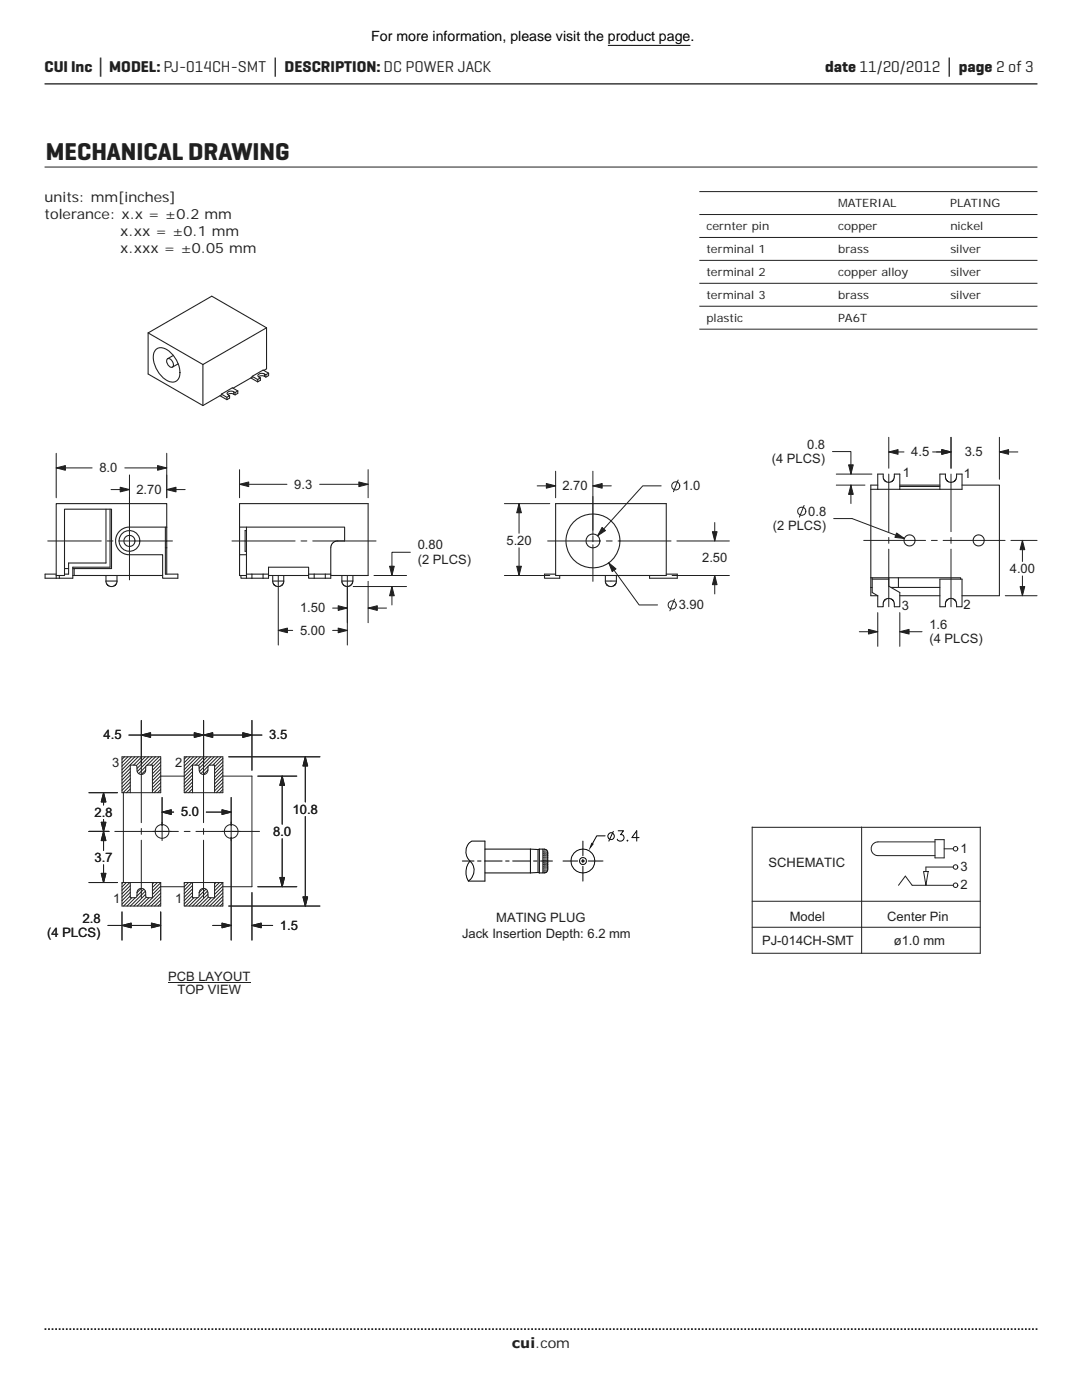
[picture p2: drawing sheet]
<svg xmlns="http://www.w3.org/2000/svg" width="216mm" height="279mm" viewBox="0 0 216 279" stroke-linecap="round" stroke-linejoin="round" font-family="sans-serif">
<path d="M8.9 16.7h198.1" fill="none" stroke="#231f20" stroke-width=".26"/>
<path d="M8.9 265.3h198.1" fill="none" stroke="#231f20" stroke-width=".35" stroke-dasharray=".4 .4 .4 .4 .4 .4" stroke-dashoffset=".7" stroke-linecap="butt"/>
<path d="M120.7 166.8h-1.6l-.8 1.5" fill="none" stroke="#010202" stroke-width=".2"/>
<path d="M118 168.2l.5 .2-1.1 1.4z" fill="#010202"/>
<g fill="none" stroke="#010202" stroke-width=".2">
<path d="M92.2 171.8h2.4M93.8 171.8a2.53 2.53 0 0 1 .3-3.9h2.7v7.9h-3.3M93.8 171.8a2.55 2.55 0 0 1-.3 4 3.5 3.5 0 0 1 .3-4zM95.3 171.8h.7M96.7 171.8h3.5M96.8 169.5h9M96.8 174.2h9M100.9 171.8h.7M102.3 171.8h3.5M105.8 174.2h1.8M105.8 169.5h1.8M105.8 169.5v4.7"/>
<path d="M106.5 171.8h.7M107.4 169.5v4.6M107.6 169.5v4.7M107.6 169.5h1a.67 .67 0 0 1 .7 .7v3a.77 .77 0 0 1-.7 1h-1M107.9 171.8h2.3M108.3 169.5v4.7M108.4 170.3h.1M108.4 170.7v.1M108.4 171.2h.1M108.4 171.6v.1M108.4 172.1h.1M108.4 172.5h.1"/>
<path d="M108.4 173h.1M108.4 173.4h.1M108.4 173.8v.1M108.4 169.8v.1M108.6 174.1h.1M108.6 170.1h.1M108.6 170.5h.1M108.6 171h.1M108.6 171.4h.1M108.6 171.8v.1M108.6 172.3h.1M108.6 172.7v.1"/>
<path d="M108.6 173.2h.1M108.6 173.6v.1M108.6 169.6v.1M108.6 170.3h.1M108.6 170.7v.1M108.6 171.2h.1M108.6 171.6v.1M108.6 172.1h.1M108.6 172.5h.1M108.6 173h.1M108.6 173.4h.1M108.6 173.8v.1"/>
<path d="M108.6 169.8v.1M108.8 174.1h.1M108.8 170.1h.1M108.8 170.5h.1M108.8 171h.1M108.8 171.4h.1M108.8 171.8v.1M108.8 172.3h.1M108.8 172.7v.1M108.8 173.2h.1M108.8 173.6v.1M108.8 169.6v.1"/>
<path d="M108.9 170.3h.1M108.9 170.7v.1M108.9 171.2h.1M108.9 171.6v.1M108.9 172.1h.1M108.9 172.5h.1M108.9 173h.1M108.9 173.4h.1M108.9 173.8v.1M108.9 169.8v.1M109 174.1h.1M109 170.1h.1"/>
<path d="M109 170.5h.1M109 171h.1M109 171.4h.1M109 171.8v.1M109 172.3h.1M109 172.7v.1M109 173.2h.1M109 173.6v.1M109 169.6v.1M109.1 170.3h.1M109.1 170.7v.1M109.1 171.2h.1"/>
<path d="M109.1 171.6v.1M109.1 172.1h.1M109.1 172.5h.1M109.1 173h.1M109.1 173.4h.1M109.1 173.8v.1M109.1 169.8v.1M109.2 170.1h.1M109.2 170.5h.1M109.2 171h.1M109.2 171.4h.1M109.2 171.8v.1"/>
<path d="M109.2 172.3h.1M109.2 172.7v.1M109.2 173.2h.1M109.2 173.6v.1M109.3 173.4h.1M112.3 171.8h3M116 171.8h.7M116.3 167.9v2.9M116.3 171.5v.7M116.3 172.9v2.9M117.4 171.8h2.9M122.4 165.9l-.9 2"/>
<path d="M123.4 165.8h1l-.6 .8a.68 .68 0 0 1 .7 .9 .68 .68 0 0 1-1.1 .2l-.2-.2M125.2 167.7v.2l.1-.2M127.5 167.2h-1.4l1-1.4v2.1"/>
<circle cx="116.3" cy="171.8" r="2.37"/>
<circle cx="116.3" cy="171.9" r=".7"/>
<circle cx="121.9" cy="166.9" r=".67"/>
</g>
<g fill="none" stroke="#231f20" stroke-width=".2">
<path d="M17.7 158.2h5.7M20.7 158.2v2.5M24.3 151h7.8v7.2h-7.8zM24.6 158.2v17.9M24.8 151l-.5 .5M25.5 151l-1.2 1.2M25.7 146.7h26.6M26 153.3l-1.7 1.7M26 154l-1.7 1.7M26 154.7l-1.7 1.6M26 155.4l-1.7 1.6M26 156.1l-1.7 1.6"/>
<path d="M26 156.8l-1.4 1.4M26 157.5l-.8 .7M26 158.1l-.1 .1M26.2 151l-1.9 1.9M26.9 151l-2.6 2.6M27.6 151l-3.3 3.3M28.2 152.7v11.5M28.2 143.8v8.7M28.3 151l-1.7 1.7M29 151l-1.8 1.8M29.1 153.7v-.7l.1-.2 1.2-.1v5.5M29.1 153.7a.87 .87 0 0 1-.9 .9 .87 .87 0 0 1-.9-.9v-.6l-.2-.3-1.1-.1v5.5"/>
<path d="M29.1 153.7l-.9 .9M29.1 153l-1.4 1.4M29.7 151l-2.4 2.4M30.4 151l-3 3M31 151l-1.6 1.7M31.7 151l-1.6 1.7M32.1 154.9h4.7M32.1 156.2l-1.7 1.6M32.1 157.6l-.7 .6M32.1 151.4l-1.7 1.6M32.1 152.1l-1.7 1.6M32.1 152.8l-1.7 1.6"/>
<path d="M32.1 153.4l-1.7 1.7M32.1 154.1l-1.7 1.7M32.1 154.8l-1.7 1.7M32.1 155.5l-1.7 1.7M32.1 156.9l-1.4 1.3M32.3 159.2v5.6M36.8 151h7.7v7.2h-7.7zM37.2 151l-.4 .5M37.9 151l-1.1 1.2M38.4 158.2v-5.5h1l.3 .2v.2a1.12 1.12 0 0 0 .9 1.5 1.16 1.16 0 0 0 .9-1.6l.3-.3h1v5.5M38.4 153.3l-1.6 1.6M38.4 154l-1.6 1.7"/>
<path d="M38.4 154.7l-1.6 1.6M38.4 155.4l-1.6 1.6M38.4 156.1l-1.6 1.6M38.4 156.7l-1.5 1.5M38.4 157.4l-.8 .8M38.4 158.1l-.1 .1M38.6 151l-1.8 1.9M39.3 151l-2.5 2.6M40 151l-3.2 3.3M40.6 152.7v11.5M40.6 143.8v8.7M40.7 151l-1.7 1.7"/>
<path d="M41.4 151l-1.8 1.8M41.5 153.7l-.9 .9M41.5 152.9l-1.4 1.5M42.1 151l-2.4 2.3M42.7 151l-2.9 3M43.4 151l-1.7 1.7M44.1 151l-1.6 1.7M44.5 154.9h5.8v22.1h-5.8M44.5 151.4l-1.7 1.6M44.5 152l-1.7 1.7M44.5 152.7l-1.7 1.7M44.5 153.4l-1.7 1.7"/>
<path d="M44.5 154.1l-1.7 1.7M44.5 154.8l-1.7 1.6M44.5 155.5l-1.7 1.6M44.5 156.2l-1.7 1.6M44.5 156.9l-1.4 1.3M44.5 157.6l-.7 .6M45.6 151h18.2M46.1 159.2v5.6M50.3 143.8v9.9M51.4 154.9h7.8M56.3 154.9v9.6M60.9 151v9.1"/>
<path d="M17.7 165.9h4M17.7 176.1h5.7M20.7 163.6v6.1M20.7 172.6v3.5M22.9 165.9h12.7M24.3 176.1h7.8v4.7h-7.8zM24.5 176.1l-.2 .2M25.2 176.1l-.9 .9M25.9 176.1l-1.6 1.6M26 176.1v3.1l1.1-.1 .2-.3a1.09 1.09 0 0 1 .9-1.5 1.13 1.13 0 0 1 .9 1.5l.3 .4h1v-3.1M26 176.7l-1.7 1.7M26 177.4l-1.7 1.7"/>
<path d="M26 178.1l-1.7 1.6M26 178.8l-1.7 1.6M26.3 179.2l-1.6 1.6M27 179.2l-1.7 1.6M28.2 177.3l-.9 .8M28.2 165.3v1.2M28.2 167.7v11.5M28.7 177.5l-1.4 1.3M29 177.8l-3 3M29.1 178.5l-2.4 2.3M29.2 179l-1.8 1.8M29.7 179.2l-1.6 1.6"/>
<path d="M30.7 176.1l-.3 .3M31.4 176.1l-1 1M32.1 176.2l-1.7 1.6M32.1 176.8l-1.7 1.7M32.1 177.5l-3.3 3.3M32.1 178.2l-2.6 2.6M32.1 178.9l-2 1.9M32.1 179.6l-1.3 1.2M32.3 162.1h2.3M36.8 176.1h7.7v4.7h-7.7zM36.8 165.9h1.1M36.9 176.1l-.1 .2"/>
<path d="M37.6 176.1l-.8 .9h-4.7M38.3 176.1l-1.5 1.6M38.4 176.7l-1.6 1.6M38.4 177.4l-1.6 1.6M38.4 178.1l-1.6 1.6M38.4 178.8l-1.6 1.6M38.4 176.1v3.1h1l.3-.2v-.2a1.12 1.12 0 0 1 .9-1.5 1.16 1.16 0 0 1 .9 1.5l.3 .4h1v-3.1M38.7 179.2l-1.7 1.6M39.1 165.9h12.7M39.4 179.2l-1.7 1.6M40.6 177.3l-.9 .8M40.6 165.3v1.2"/>
<path d="M40.6 167.7v11.5M41.1 177.5l-1.4 1.3M41.2 162.1h4.9M41.4 177.8l-3 3M41.5 178.4l-2.4 2.4M41.6 179l-1.8 1.8M42.1 179.2l-1.6 1.6M43.1 176.1l-.3 .3M43.8 176.1l-1 1M44.5 176.1l-1.7 1.7M44.5 176.8l-1.7 1.7M44.5 177.5l-3.3 3.3"/>
<path d="M44.5 178.2l-2.7 2.6M44.5 178.9l-2 1.9M44.5 179.6l-1.3 1.2M46.1 167.1v20.5M50.3 178.1v9.5M51.4 177h7.8M56.3 167.4v9.6M60.9 163v17.8M150.1 179.9h45.5M150.1 165.1h45.5M150.1 165v25.2h45.5v-25.2M171.9 165v25.2"/>
<path d="M179.3 176.7l1.3-1.9 1.4 1.9h8.2M184.3 173.9h.9l-.4 2.8zM186.6 167.6h1.8v3.6h-1.8zM186.6 168h-11.4a1.37 1.37 0 0 0-1.4 1.4 1.37 1.37 0 0 0 1.4 1.4h11.4M188.4 169.4h1.8M190.2 173h-5.4v.9M21.5 184.7h10.6M24.3 182v5.6M32.1 182v5.6M32.1 180.3l-.6 .5M42.4 184.7h3.7M44.5 180.3l-.6 .5"/>
<path d="M45.6 180.8h18.2M50.3 184.7h4.1M150.1 185.1h45.5"/>
<circle cx="32.3" cy="165.9" r="1.38"/>
<circle cx="46.1" cy="165.9" r="1.37"/>
<circle cx="190.7" cy="176.7" r=".45"/>
<circle cx="190.7" cy="169.4" r=".45"/>
<circle cx="190.7" cy="173" r=".45"/>
</g>
<g fill="none" stroke="#231f20" stroke-width=".21">
<path d="M29.6 66.4v8.2l10.9 6.3M29.6 66.4l10.9 6.3M31 69.8a1.94 1.94 0 0 1 2.8 .3 5.2 5.2 0 0 1 2 5 1.66 1.66 0 0 1-2.8 .6 5.2 5.2 0 0 1-2.2-5.4zM33.4 71.6a1.14 1.14 0 0 1 1.2 1.5l-.3 .2a1.15 1.15 0 0 1-.9-1.7zM34.6 70.9l-1.2 .7M35.6 72.6l-1.2 .7M40.5 72.7v8.2M43.9 79l1.4 .8M44.2 78.7v.1l-3.7 2.1M45.8 79v.5l-.5 .3v-.5M46.6 78.7l-.6-.2-.6 .2M46.6 78.2v.5"/>
<path d="M46.9 78.3v.5M47.4 78v.5l-.5 .3-.3-.1M47.4 78l-.5 .3a.96 .96 0 0 0-1.6 .3l.5 .4-.5 .3-1.1-.6M47.4 78l-1-.6-2.2 1.3M50 75.4l1.4 .8M50.3 75.1l1.1 .6M50.3 75.1v.2l-3.8 2.2M52 75.4v.5l-.6 .3v-.5M52 75.4l-.6 .3M52.7 73.9h.1M52.8 75.1l-.7-.1-.5 .2M52.8 74.6v.5"/>
<path d="M53 74.8v.5M53.2 65.4l-10.9-6.3-12.7 7.3M53.2 65.4l-12.7 7.3M53.2 65.4v8.2l-.6 .3M53.6 74.5l-.6 .3a.9 .9 0 0 0-.8-.4 .9 .9 0 0 0-.7 .6l.5 .4M53.6 74.5l-1.1-.6-2.2 1.2M53.6 74.5v.5l-.6 .3-.2-.2M175.1 96.8h-1.3v22.1h1.3M179.5 96.8h8M179.5 97.1h8M179.5 97.7v-3.1h-1l-.1 .8-.1 .4-.5 .4-.5 .1-.5-.1-.4-.4-.2-.4v-.8h-1.1v3.1M187.5 97.7v-3.1h1.2v.8l.1 .4 .5 .4 .5 .1 .4-.1 .5-.4 .2-.4v-.8h1.1v3.1h-18.2"/>
<path d="M192 96.8h7.4v22.1h-7.4M11.2 114.9h1.7v-13.3h9.4v11.9h-7.5v1.4M11.2 114.9v.5M11.8 114.9v.5M12.9 113.5h.8M14.5 113.5h.3M14.5 114.9h.3M21.1 116l.1 .4 .3 .4 .8 .3 .7-.4 .4-.7M21.1 116h2.2M21.1 114.9v1.1M21.1 101.6v10.8h-7.4v2.2h-.8M22 101.6v11.6h-7.5v2.2h-5.5v-.8h2.2"/>
<path d="M23.3 114.9v1.1M33 105.2v9.4h2.5v.8h-3v-.5M33 108h.3v1.3M33 109.3h.3M33.3 105.2v-4.7h-22.1v14.4M33.3 105.2h-8l-.7 .3-.8 .6-.5 .7-.2 .9v.9l.4 .9 .7 .7 .7 .4 .6 .1h7v4.2h-17.7M33.3 105.2v2.8M33.3 109.3v5.3M47.8 105.2h21v2.8h-1.9l-.6 .5-.3 .5v6.4h-3.3M48.1 114.9v.5h1.1M49.2 114.6v.8h1.1M49.2 114.6h4.4"/>
<path d="M49.2 105.9h-.3v4.1h.3M49.2 110.7h-1.4v4.2h1.4M49.2 105.2v9.4M50.3 114.6v.8M52.5 114.6v.8M53.6 114.9h8M54.4 116h2.2M54.4 116l.1 .4 .3 .4 .7 .3 .8-.4 .3-.7M54.4 114.9v1.1M56.6 114.9v1.1M61.6 114.6v.8h1.1M61.6 114.6h4.4"/>
<path d="M61.6 114.6v-1.4h-8v2.2h-3.3M62.7 114.6v.8M64.9 114.6v.8M68.2 116l.3 .7 .8 .4 .8-.4 .3-.7M68.2 114.9v1.1M70.4 114.9v1.1h-2.2M73.5 100.5v14.4h-7.5M73.5 100.5h-25.7v10.2M110.9 114.6h-2.3v.8h3.1v-.5M110.9 100.5h22v14.4h-22zM120.8 116l.1 .4 .2 .4 .8 .3 .7-.3 .4-.8M120.8 116h2.2"/>
<path d="M120.8 114.9v1.1M123 114.9v1.1M132.9 114.6h2.2v.8h-5.5v-.5M173.8 115.3h17.9v.3M173.8 117.2h.2M174 115.3v2.9l1.1 .7M174 115.6h3.3M177.3 115.3v1.7l2.2 1.2v2.9h-1l-.2-1.1-.3-.3-.5-.3-.6 .1-.4 .3-.3 .5v.8h-1.1v-2.2M177.8 117.2h9.7M179.3 115.3v1.9M179.5 118.9h8M187.5 115.6h4.5v5.5h-1.1l-.1-1.1-.3-.3-.5-.3-.7 .1-.4 .3-.2 .5v.8h-1.2z"/>
<circle cx="25.8" cy="108" r="1.1"/>
<circle cx="25.8" cy="108" r="2.07"/>
<circle cx="118.3" cy="108" r="1.38"/>
<circle cx="118.3" cy="108" r="5.4"/>
<circle cx="181.5" cy="107.9" r="1.1"/>
<circle cx="195.3" cy="107.9" r="1.11"/>
</g>
<path d="M48.4 146.2l1.9 .5-1.9 .5z" fill="#231f20"/>
<path d="M48.4 146.2l1.9 .5-1.9 .5z" fill="none" stroke="#231f20" stroke-width=".2"/>
<path d="M40.6 146.7l1.8-.5v1z" fill="#231f20"/>
<path d="M40.6 146.7l1.8-.5v1z" fill="none" stroke="#231f20" stroke-width=".2"/>
<path d="M60.9 151l.5 1.9h-.9z" fill="#231f20"/>
<path d="M60.9 151l.5 1.9h-.9z" fill="none" stroke="#231f20" stroke-width=".2"/>
<path d="M60.5 179h.9l-.5 1.8z" fill="#231f20"/>
<path d="M60.5 179h.9l-.5 1.8z" fill="none" stroke="#231f20" stroke-width=".2"/>
<path d="M32.3 162.1l1.9-.5v.9z" fill="#231f20"/>
<path d="M32.3 162.1l1.9-.5v.9z" fill="none" stroke="#231f20" stroke-width=".2"/>
<path d="M44.3 161.6l1.8 .5-1.8 .4z" fill="#231f20"/>
<path d="M44.3 161.6l1.8 .5-1.8 .4z" fill="none" stroke="#231f20" stroke-width=".2"/>
<path d="M50.3 184.7l1.8-.5v1z" fill="#231f20"/>
<path d="M50.3 184.7l1.8-.5v1z" fill="none" stroke="#231f20" stroke-width=".2"/>
<path d="M44.3 184.2l1.8 .5-1.8 .5z" fill="#231f20"/>
<path d="M44.3 184.2l1.8 .5-1.8 .5z" fill="none" stroke="#231f20" stroke-width=".2"/>
<path d="M20.7 165.9l.4 1.9h-.9z" fill="#231f20"/>
<path d="M20.7 165.9l.4 1.9h-.9z" fill="none" stroke="#231f20" stroke-width=".2"/>
<path d="M20.2 174.3h.9l-.4 1.8z" fill="#231f20"/>
<path d="M20.2 174.3h.9l-.4 1.8z" fill="none" stroke="#231f20" stroke-width=".2"/>
<path d="M20.2 164.1h.9l-.4 1.8z" fill="#231f20"/>
<path d="M20.2 164.1h.9l-.4 1.8z" fill="none" stroke="#231f20" stroke-width=".2"/>
<path d="M20.7 158.2l.4 1.9h-.9z" fill="#231f20"/>
<path d="M20.7 158.2l.4 1.9h-.9z" fill="none" stroke="#231f20" stroke-width=".2"/>
<path d="M56.3 154.9l.5 1.8h-1z" fill="#231f20"/>
<path d="M56.3 154.9l.5 1.8h-1z" fill="none" stroke="#231f20" stroke-width=".2"/>
<path d="M55.8 175.1h1l-.5 1.9z" fill="#231f20"/>
<path d="M55.8 175.1h1l-.5 1.9z" fill="none" stroke="#231f20" stroke-width=".2"/>
<path d="M38.8 146.2l1.8 .5-1.8 .5z" fill="#231f20"/>
<path d="M38.8 146.2l1.8 .5-1.8 .5z" fill="none" stroke="#231f20" stroke-width=".2"/>
<path d="M28.2 146.7l1.8-.5v1z" fill="#231f20"/>
<path d="M28.2 146.7l1.8-.5v1z" fill="none" stroke="#231f20" stroke-width=".2"/>
<path d="M30.2 184.2l1.9 .5-1.9 .5z" fill="#231f20"/>
<path d="M30.2 184.2l1.9 .5-1.9 .5z" fill="none" stroke="#231f20" stroke-width=".2"/>
<path d="M24.3 184.7l1.9-.5v1z" fill="#231f20"/>
<g fill="none" stroke="#231f20" stroke-width=".2">
<path d="M17.7 158.2h5.7M20.7 158.2v2.5M25.7 146.7h26.6M28.2 143.8v8.7M32.3 159.2v5.6M40.6 143.8v8.7M45.6 151h18.2M46.1 159.2v5.6M50.3 143.8v9.9M51.4 154.9h7.8M56.3 154.9v9.6M60.9 151v9.1"/>
<path d="M17.7 176.1h5.7M17.7 165.9h4M20.7 163.5v6.2M20.7 172.6v3.5M32.3 162.1h2.4M41.2 162.1h4.9M46.1 167.1v20.5M50.3 178.1v9.5M51.4 177h7.8M56.3 167.4v9.6M60.9 163v17.8M21.5 184.7h10.6"/>
<path d="M24.3 184.7l1.9-.5v1zM24.3 182v5.6M32.1 182v5.6M42.4 184.7h3.7M45.6 180.8h18.2M50.3 184.7h4.1"/>
</g>
<path d="M60.5 179h.9l-.5 1.8z" fill="#231f20"/>
<path d="M60.5 179h.9l-.5 1.8z" fill="none" stroke="#231f20" stroke-width=".2"/>
<path d="M60.9 151l.5 1.9h-.9z" fill="#231f20"/>
<path d="M60.9 151l.5 1.9h-.9z" fill="none" stroke="#231f20" stroke-width=".2"/>
<path d="M44.3 161.6l1.8 .5-1.8 .4z" fill="#231f20"/>
<path d="M44.3 161.6l1.8 .5-1.8 .4z" fill="none" stroke="#231f20" stroke-width=".2"/>
<path d="M32.3 162.1l1.9-.5v.9z" fill="#231f20"/>
<path d="M32.3 162.1l1.9-.5v.9z" fill="none" stroke="#231f20" stroke-width=".2"/>
<path d="M44.3 184.2l1.8 .5-1.8 .5z" fill="#231f20"/>
<path d="M44.3 184.2l1.8 .5-1.8 .5z" fill="none" stroke="#231f20" stroke-width=".2"/>
<path d="M50.3 184.7l1.8-.5v1z" fill="#231f20"/>
<path d="M50.3 184.7l1.8-.5v1z" fill="none" stroke="#231f20" stroke-width=".2"/>
<path d="M20.2 174.3h.9l-.4 1.8z" fill="#231f20"/>
<path d="M20.2 174.3h.9l-.4 1.8z" fill="none" stroke="#231f20" stroke-width=".2"/>
<path d="M20.7 165.9l.4 1.9h-.9z" fill="#231f20"/>
<path d="M20.7 165.9l.4 1.9h-.9z" fill="none" stroke="#231f20" stroke-width=".2"/>
<path d="M20.7 158.2l.4 1.9h-.9z" fill="#231f20"/>
<path d="M20.7 158.2l.4 1.9h-.9z" fill="none" stroke="#231f20" stroke-width=".2"/>
<path d="M20.2 164.1h.9l-.4 1.8z" fill="#231f20"/>
<path d="M20.2 164.1h.9l-.4 1.8z" fill="none" stroke="#231f20" stroke-width=".2"/>
<path d="M55.8 175.1h1l-.5 1.9z" fill="#231f20"/>
<path d="M55.8 175.1h1l-.5 1.9z" fill="none" stroke="#231f20" stroke-width=".2"/>
<path d="M56.3 154.9l.5 1.8h-1z" fill="#231f20"/>
<path d="M56.3 154.9l.5 1.8h-1z" fill="none" stroke="#231f20" stroke-width=".2"/>
<path d="M28.2 146.7l1.8-.5v1z" fill="#231f20"/>
<path d="M28.2 146.7l1.8-.5v1z" fill="none" stroke="#231f20" stroke-width=".2"/>
<path d="M38.8 146.2l1.8 .5-1.8 .5z" fill="#231f20"/>
<path d="M38.8 146.2l1.8 .5-1.8 .5z" fill="none" stroke="#231f20" stroke-width=".2"/>
<path d="M48.4 146.2l1.9 .5-1.9 .5z" fill="#231f20"/>
<path d="M48.4 146.2l1.9 .5-1.9 .5z" fill="none" stroke="#231f20" stroke-width=".2"/>
<path d="M40.6 146.7l1.8-.5v1z" fill="#231f20"/>
<path d="M40.6 146.7l1.8-.5v1z" fill="none" stroke="#231f20" stroke-width=".2"/>
<path d="M30.2 184.2l1.9 .5-1.9 .5z" fill="#231f20"/>
<path d="M30.2 184.2l1.9 .5-1.9 .5z" fill="none" stroke="#231f20" stroke-width=".2"/>
<path d="M24.3 184.7l1.9-.5v1z" fill="#231f20"/>
<g fill="none" stroke="#231f20" stroke-width=".2">
<path d="M177.3 87.3v6.1M177.3 90.2h3.1M177.3 94.6v11.5M186.1 90.2h3.7M189.8 87.3v6.1M189.8 94.6v11.5M199.4 90.2h3.7M199.4 87.3v8.3M172.3 107.9h12.4M177.3 107.3v1.1M177.3 109.6v11.5M185.9 107.9h1.1"/>
<path d="M188.2 107.9h12.3M189.8 107.3v1.1M189.8 109.6v11.5M200.6 118.9h6.3M201.7 107.9h5.2M204 107.9v4.2M204 114.9v4M24.3 184.7l1.9-.5v1z"/>
</g>
<path d="M187.9 89.7l1.9 .5-1.9 .5z" fill="#231f20"/>
<path d="M187.9 89.7l1.9 .5-1.9 .5z" fill="none" stroke="#231f20" stroke-width=".2"/>
<path d="M177.3 90.2l1.9-.5v1z" fill="#231f20"/>
<path d="M177.3 90.2l1.9-.5v1z" fill="none" stroke="#231f20" stroke-width=".2"/>
<path d="M187.9 89.7l1.9 .5-1.9 .5z" fill="#231f20"/>
<path d="M187.9 89.7l1.9 .5-1.9 .5z" fill="none" stroke="#231f20" stroke-width=".2"/>
<path d="M199.4 90.2l1.8-.5v1z" fill="#231f20"/>
<path d="M199.4 90.2l1.8-.5v1z" fill="none" stroke="#231f20" stroke-width=".2"/>
<path d="M204 107.9l.5 1.8h-1z" fill="#231f20"/>
<path d="M204 107.9l.5 1.8h-1z" fill="none" stroke="#231f20" stroke-width=".2"/>
<path d="M203.5 117.1h1l-.5 1.8z" fill="#231f20"/>
<path d="M118.3 99.1v6.7M109.3 108h10.5M118.3 107v1.1M118.3 108.7v7.3M121 108h1.2M123.3 108h10.6M134.1 114.9h11.4M135.1 108h10.4M142.6 104.3v3.7M142.6 114.9v3.6M203.5 117.1h1l-.5 1.8z" fill="none" stroke="#231f20" stroke-width=".2"/>
<path d="M142.6 114.9l.5 1.8h-.9z" fill="#231f20"/>
<path d="M142.6 114.9l.5 1.8h-.9z" fill="none" stroke="#231f20" stroke-width=".2"/>
<path d="M142.2 106.1h.9l-.5 1.9z" fill="#231f20"/>
<path d="M46.3 108h12.6M55.5 114.8v2.3M60.1 108h1.1M62.4 108h12.6M69.3 114.8v2.3M70.5 117.1h10.6M74.6 114.9h6.5M78.2 117.1v3.6M81.9 110.2h-3.7v4.7M142.2 106.1h.9l-.5 1.9z" fill="none" stroke="#231f20" stroke-width=".2"/>
<path d="M78.2 117.1l.5 1.8h-1z" fill="#231f20"/>
<path d="M78.2 117.1l.5 1.8h-1z" fill="none" stroke="#231f20" stroke-width=".2"/>
<path d="M77.7 113h1l-.5 1.9z" fill="#231f20"/>
<g fill="none" stroke="#231f20" stroke-width=".2">
<path d="M25.8 99.3v6.5M166.1 90.1h3.7v4.5M166.9 96.8h5.7M166.9 94.6h7.1M169.8 96.8v3.7M9.5 108h10.7M21.4 108h1.1M23.7 108h10.7M25.8 106.9v1.2M25.8 108.2v7.5M77.7 113h1l-.5 1.9zM160.4 100.9l-.9 2.3"/>
<path d="M166.3 103.5h3.7l10.5 4M171.5 126.1h3.6M175.1 122.3v6.7M179.5 122.3v6.7M179.5 126.1h4.5"/>
<circle cx="160" cy="102" r=".82"/>
</g>
<path d="M173.3 125.6l1.8 .5-1.8 .4z" fill="#231f20"/>
<path d="M173.3 125.6l1.8 .5-1.8 .4z" fill="none" stroke="#231f20" stroke-width=".2"/>
<path d="M178.9 106.4l1.6 1.1-1.9-.3z" fill="#231f20"/>
<path d="M178.9 106.4l1.6 1.1-1.9-.3z" fill="none" stroke="#231f20" stroke-width=".2"/>
<path d="M179.5 126.1l1.9-.5v.9z" fill="#231f20"/>
<path d="M179.5 126.1l1.9-.5v.9z" fill="none" stroke="#231f20" stroke-width=".2"/>
<path d="M169.3 92.8h1l-.5 1.8z" fill="#231f20"/>
<path d="M169.3 92.8h1l-.5 1.8z" fill="none" stroke="#231f20" stroke-width=".2"/>
<path d="M169.8 96.8l.5 1.9h-1z" fill="#231f20"/>
<g fill="none" stroke="#231f20" stroke-width=".2">
<path d="M107.2 97h3.7M110.9 94v5.3M118.3 94v12.8M118.3 97h3.7M131.9 97h-3.6l-9.1 9.9M135.3 95.8l-.9 2.3M169.8 96.8l.5 1.9h-1zM100.6 100.5h9.1M100.6 114.9h9.1M103.6 100.5v5.9M103.6 109.3v5.6M121.5 112.3l6 8.4h3.7"/>
<path d="M134.6 119.6l-.9 2.3M30.5 165.9h3.7M32.3 164.1v3.7M44.3 165.9h3.7M46.1 164.1v3.7M33.5 196.1h16.5"/>
<circle cx="134.8" cy="97" r=".81"/>
<circle cx="134.1" cy="120.7" r=".81"/>
</g>
<path d="M103.6 100.5l.4 1.8h-.9z" fill="#231f20"/>
<path d="M103.6 100.5l.4 1.8h-.9z" fill="none" stroke="#231f20" stroke-width=".2"/>
<path d="M103.1 113h.9l-.4 1.9z" fill="#231f20"/>
<path d="M103.1 113h.9l-.4 1.9z" fill="none" stroke="#231f20" stroke-width=".2"/>
<path d="M121.5 112.3l1.4 1.2-.7 .6z" fill="#231f20"/>
<path d="M121.5 112.3l1.4 1.2-.7 .6z" fill="none" stroke="#231f20" stroke-width=".2"/>
<path d="M120.1 105.3l.7 .6-1.6 1z" fill="#231f20"/>
<path d="M120.1 105.3l.7 .6-1.6 1z" fill="none" stroke="#231f20" stroke-width=".2"/>
<path d="M109 96.5l1.9 .5-1.9 .4z" fill="#231f20"/>
<path d="M109 96.5l1.9 .5-1.9 .4z" fill="none" stroke="#231f20" stroke-width=".2"/>
<path d="M118.3 97l1.9-.5v.9z" fill="#231f20"/>
<path d="M47.8 96.7h9.5M47.8 93.7v5.6M63.8 96.7h9.7M73.5 93.7v5.6M118.3 97l1.9-.5v.9zM55.5 117.1v11.6M69.3 117.1v11.6M73.5 116v8.3M55.5 125.8h2.9M66.4 121.4h2.9M66.4 125.8h2.9M73.5 121.4h3.6" fill="none" stroke="#231f20" stroke-width=".2"/>
<path d="M67.5 125.3l1.8 .5-1.8 .5z" fill="#231f20"/>
<path d="M67.5 125.3l1.8 .5-1.8 .5z" fill="none" stroke="#231f20" stroke-width=".2"/>
<path d="M55.5 125.8l1.9-.5v1z" fill="#231f20"/>
<path d="M55.5 125.8l1.9-.5v1z" fill="none" stroke="#231f20" stroke-width=".2"/>
<path d="M47.8 96.7l1.8-.5v.9z" fill="#231f20"/>
<path d="M47.8 96.7l1.8-.5v.9z" fill="none" stroke="#231f20" stroke-width=".2"/>
<path d="M71.6 96.2l1.9 .5-1.9 .4z" fill="#231f20"/>
<path d="M71.6 96.2l1.9 .5-1.9 .4z" fill="none" stroke="#231f20" stroke-width=".2"/>
<path d="M73.5 121.4l1.8-.5v.9z" fill="#231f20"/>
<path d="M73.5 121.4l1.8-.5v.9z" fill="none" stroke="#231f20" stroke-width=".2"/>
<path d="M67.5 120.9l1.8 .5-1.8 .4z" fill="#231f20"/>
<path d="M11.2 90.5v8.8M11.2 93.4h7.2M22.2 97.7h3.6M24.9 93.4h8.4M25.8 94.8v12M33.3 97.7h3.7M33.3 90.5v8.8M67.5 120.9l1.8 .5-1.8 .4z" fill="none" stroke="#231f20" stroke-width=".2"/>
<path d="M11.2 93.4l1.8-.5v1z" fill="#231f20"/>
<path d="M11.2 93.4l1.8-.5v1z" fill="none" stroke="#231f20" stroke-width=".2"/>
<path d="M31.4 92.9l1.9 .5-1.9 .5z" fill="#231f20"/>
<path d="M31.4 92.9l1.9 .5-1.9 .5z" fill="none" stroke="#231f20" stroke-width=".2"/>
<path d="M24 97.2l1.8 .5-1.8 .5z" fill="#231f20"/>
<path d="M24 97.2l1.8 .5-1.8 .5z" fill="none" stroke="#231f20" stroke-width=".2"/>
<path d="M33.3 97.7l1.8-.5v1z" fill="#231f20"/>
<path d="M8.9 33.3h198.1M139.5 38.2h67.5M139.5 42.8h67.5M139.5 47.4h67.5M139.5 52h67.5M139.5 56.5h67.5M139.5 61.1h67.5M139.5 65.7h67.5M33.3 97.7l1.8-.5v1z" fill="none" stroke="#231f20" stroke-width=".2"/>
<path d="M121.3 9.1h16.5" fill="none" stroke="#000" stroke-width=".2"/>
<text font-size="4.9" fill="#231f20" x="9.1" y="31.9">MECHANICAL DRAWING</text>
<g font-size="3.2" fill="#231f20">
<text x="8.9" y="14.3">CUI Inc │ MODEL: PJ-014CH-SMT │ DESCRIPTION: DC POWER JACK</text>
<text x="164.6" y="14.3">date 11/20/2012 │ page 2 of 3</text>
</g>
<text font-size="2.8" x="74.1" y="8.1">For more information, please visit the product page.</text>
<g font-size="2.8" fill="#231f20">
<text x="8.9" y="40.3">units: mm[inches]</text>
<text x="8.9" y="43.7">tolerance: x.x = ±0.2 mm</text>
<text x="24" y="47.1">x.xx = ±0.1 mm</text>
<text x="24" y="50.5">x.xxx = ±0.05 mm</text>
<text x="102.2" y="269">cui.com</text>
</g>
<g font-size="2.6" fill="#231f20">
<text x="161.1" y="89.5">0.8</text>
<text x="19.8" y="94.3">8.0</text>
<text x="154" y="92.4">(4 PLCS)</text>
<text x="180.1" y="95.1">1</text>
<text x="181.8" y="91.1">4.5</text>
<text x="192.3" y="95.4">1</text>
<text x="192.5" y="91.1">3.5</text>
<text x="27.2" y="98.6">2.70</text>
<text x="58.7" y="97.5">9.3</text>
<text x="112.2" y="97.8">2.70</text>
<text x="136.2" y="97.8">1.0</text>
<text x="154.2" y="105.8">(2 PLCS)</text>
<text x="161.3" y="102.9">0.8</text>
<text x="83.3" y="109.6">0.80</text>
<text x="83.3" y="112.5">(2 PLCS)</text>
<text x="101.1" y="108.7">5.20</text>
<text x="140.1" y="112.2">2.50</text>
<text x="201.5" y="114.4">4.00</text>
<text x="59.9" y="122.2">1.50</text>
<text x="135.4" y="121.6">3.90</text>
<text x="179.9" y="121.7">3</text>
<text x="185.4" y="125.5">1.6</text>
<text x="192.3" y="121.6">2</text>
<text x="59.9" y="126.7">5.00</text>
<text x="185.4" y="128.4">(4 PLCS)</text>
<text x="20.7" y="147.6">4.5</text>
<text x="53.7" y="147.6">3.5</text>
<text x="22.4" y="153">3</text>
<text x="35" y="153">2</text>
<text x="18.9" y="163">2.8</text>
<text x="36.1" y="162.9">5.0</text>
<text x="54.5" y="166.8">8.0</text>
<text x="58.4" y="162.4">10.8</text>
<text x="18.9" y="172">3.7</text>
<text x="153.4" y="173.1">SCHEMATIC</text>
<text x="191.6" y="173.8">3</text>
<text x="191.6" y="170.1">1</text>
<text x="191.6" y="177.4">2</text>
<text x="16.5" y="184.1">2.8</text>
<text x="22.6" y="180.2">1</text>
<text x="35" y="180.3">1</text>
<text x="55.9" y="185.6">1.5</text>
<text x="99" y="184">MATING PLUG</text>
<text x="157.6" y="183.8">Model</text>
<text x="177" y="183.8">Center Pin</text>
<text x="9.4" y="187">(4 PLCS)</text>
<text x="92.2" y="187.3">Jack Insertion Depth: 6.2 mm</text>
<text x="152.1" y="188.7">PJ-014CH-SMT</text>
<text x="178.3" y="188.7">ø1.0 mm</text>
<text x="33.5" y="195.7">PCB LAYOUT</text>
<text x="35.4" y="198.3">TOP VIEW</text>
</g>
<g font-size="2.3" fill="#231f20">
<text x="167.3" y="41.4">MATERIAL</text>
<text x="189.6" y="41.4">PLATING</text>
<text x="141" y="46">cernter pin</text>
<text x="167.3" y="46">copper</text>
<text x="189.6" y="46">nickel</text>
<text x="141" y="50.6">terminal 1</text>
<text x="167.3" y="50.6">brass</text>
<text x="189.6" y="50.6">silver</text>
<text x="141" y="55.1">terminal 2</text>
<text x="141" y="59.7">terminal 3</text>
<text x="167.3" y="55.1">copper alloy</text>
<text x="167.3" y="59.7">brass</text>
<text x="189.6" y="59.7">silver</text>
<text x="189.6" y="55.1">silver</text>
<text x="141" y="64.3">plastic</text>
<text x="167.3" y="64.3">PA6T</text>
</g>
</svg>
